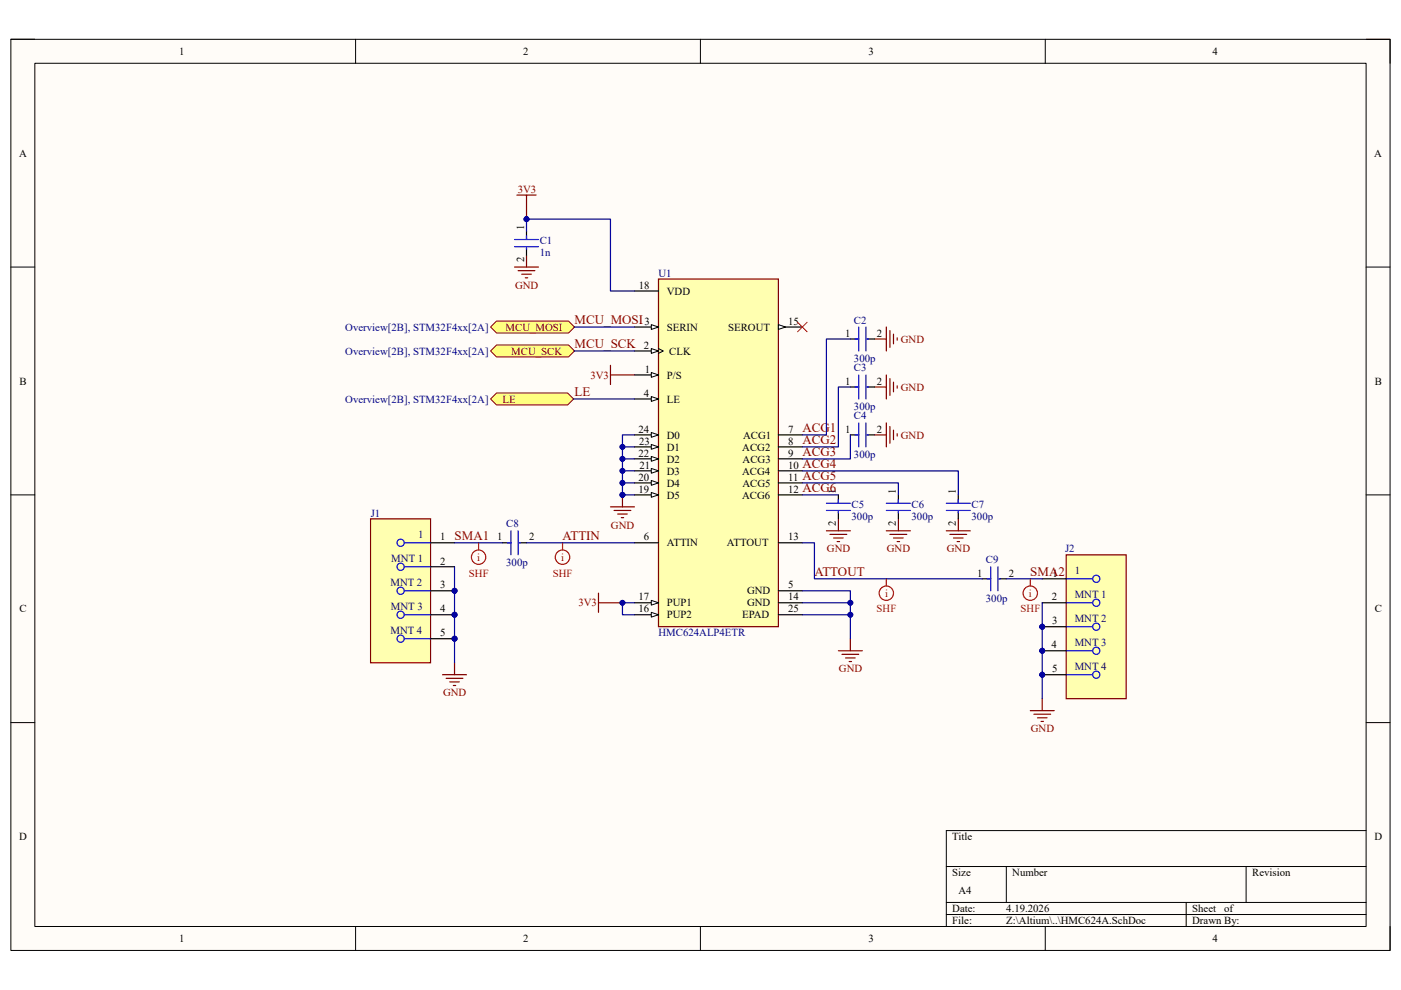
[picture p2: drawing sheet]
<svg xmlns="http://www.w3.org/2000/svg" width="297mm" height="210mm" viewBox="0 0 297 210" stroke-linecap="round" stroke-linejoin="round" font-family="sans-serif">
<path d="M2.3 8.3h292.4v193.3h-292.4z" fill="#fffcf8"/>
<path d="M2.3 8.3h292.4v193.3h-292.4z" fill="none" stroke="#000" stroke-width=".21"/>
<path d="M7.4 13.4h282.2v183.1h-282.2z" fill="#fffcf8"/>
<g fill="none" stroke="#000" stroke-width=".21">
<path d="M2.3 8.3h5.1M7.4 13.4h282.2v183.1h-282.2zM75.4 8.3v5.1M148.5 8.3v5.1M221.6 8.3v5.1M289.6 8.3h5.1v5.1M2.3 56.6h5.1M289.6 56.6h5.1M2.3 105h5.1M289.6 105h5.1M2.3 153.3h5.1M289.6 153.3h5.1"/>
<path d="M289.6 176.2h-89v20.3M75.4 196.5v5.1M148.5 196.5v5.1M200.6 183.8h89M200.6 191.4h89M200.6 194h89M213.4 183.8v7.6M221.6 196.5v5.1M251.5 191.4v5.1M264.2 183.8v7.6M294.7 196.5v5.1"/>
</g>
<path d="M139.6 59.2h25.4v73.7h-25.4z" fill="#ffffb0"/>
<path d="M139.6 59.2h25.4v73.7h-25.4z" fill="none" stroke="#800000" stroke-width=".25"/>
<path d="M134.5 61.7h5.1M165 92.2h5.1M165 94.8h5.1M165 97.3h5.1M165 99.9h5.1M165 102.4h5.1M165 105h5.1M134.5 127.8h5.1" fill="none" stroke="#000" stroke-width=".25"/>
<path d="M138.1 127.3l1.5 .5-1.5 .6z" fill="#f8fcff"/>
<path d="M138.1 127.3l1.5 .5-1.5 .6z" fill="none" stroke="#000" stroke-width=".21"/>
<path d="M134.5 130.4h5.1" fill="none" stroke="#000" stroke-width=".25"/>
<path d="M138.1 129.9l1.5 .5-1.5 .5z" fill="#f8fcff"/>
<path d="M138.1 129.9l1.5 .5-1.5 .5z" fill="none" stroke="#000" stroke-width=".21"/>
<path d="M134.5 74.4h5.1M134.5 115.1h5.1M165 115.1h5.1" fill="none" stroke="#000" stroke-width=".25"/>
<path d="M138.1 73.9l1.5 .5-1.5 .6z" fill="#f8fcff"/>
<path d="M138.1 73.9l1.5 .5-1.5 .6zM139.6 73.9l1 .5-1 .6" fill="none" stroke="#000" stroke-width=".21"/>
<path d="M134.5 92.2h5.1" fill="none" stroke="#000" stroke-width=".25"/>
<path d="M138.1 91.7l1.5 .5-1.5 .6z" fill="#f8fcff"/>
<path d="M138.1 91.7l1.5 .5-1.5 .6z" fill="none" stroke="#000" stroke-width=".21"/>
<path d="M134.5 94.8h5.1" fill="none" stroke="#000" stroke-width=".25"/>
<path d="M138.1 94.3l1.5 .5-1.5 .5z" fill="#f8fcff"/>
<path d="M138.1 94.3l1.5 .5-1.5 .5z" fill="none" stroke="#000" stroke-width=".21"/>
<path d="M134.5 97.3h5.1" fill="none" stroke="#000" stroke-width=".25"/>
<path d="M138.1 96.8l1.5 .5-1.5 .5z" fill="#f8fcff"/>
<path d="M138.1 96.8l1.5 .5-1.5 .5z" fill="none" stroke="#000" stroke-width=".21"/>
<path d="M134.5 99.9h5.1" fill="none" stroke="#000" stroke-width=".25"/>
<path d="M138.1 99.4l1.5 .5-1.5 .5z" fill="#f8fcff"/>
<path d="M138.1 99.4l1.5 .5-1.5 .5z" fill="none" stroke="#000" stroke-width=".21"/>
<path d="M134.5 102.4h5.1" fill="none" stroke="#000" stroke-width=".25"/>
<path d="M138.1 101.9l1.5 .5-1.5 .5z" fill="#f8fcff"/>
<path d="M138.1 101.9l1.5 .5-1.5 .5z" fill="none" stroke="#000" stroke-width=".21"/>
<path d="M134.5 105h5.1" fill="none" stroke="#000" stroke-width=".25"/>
<path d="M138.1 104.5l1.5 .5-1.5 .5z" fill="#f8fcff"/>
<path d="M138.1 104.5l1.5 .5-1.5 .5z" fill="none" stroke="#000" stroke-width=".21"/>
<path d="M134.5 84.6h5.1" fill="none" stroke="#000" stroke-width=".25"/>
<path d="M138.1 84.1l1.5 .5-1.5 .5z" fill="#f8fcff"/>
<path d="M138.1 84.1l1.5 .5-1.5 .5z" fill="none" stroke="#000" stroke-width=".21"/>
<path d="M134.5 79.5h5.1" fill="none" stroke="#000" stroke-width=".25"/>
<path d="M138.1 79l1.5 .5-1.5 .5z" fill="#f8fcff"/>
<path d="M138.1 79l1.5 .5-1.5 .5z" fill="none" stroke="#000" stroke-width=".21"/>
<path d="M134.5 69.4h5.1" fill="none" stroke="#000" stroke-width=".25"/>
<path d="M138.1 68.9l1.5 .5-1.5 .5z" fill="#f8fcff"/>
<path d="M138.1 68.9l1.5 .5-1.5 .5z" fill="none" stroke="#000" stroke-width=".21"/>
<path d="M165 69.4h5.1" fill="none" stroke="#000" stroke-width=".25"/>
<path d="M165 68.9l1.6 .5-1.6 .5z" fill="#f8fcff"/>
<path d="M165 68.9l1.6 .5-1.6 .5z" fill="none" stroke="#000" stroke-width=".21"/>
<path d="M165 130.4h5.1M165 125.3h5.1M165 127.8h5.1" fill="none" stroke="#000" stroke-width=".25"/>
<g fill="none" stroke="#800000" stroke-width=".25">
<path d="M109.1 56.6h5.1M109.6 41.4h4.1M109.9 57.4h3.5M110.6 58.2h2M111.4 58.9h.5M111.6 41.4v5.1M111.6 54.1v2.5M185.4 71.9h2.5M187.9 69.4v5M188.7 70.1v3.6M189.4 70.9v2M190.2 71.6v.6"/>
<path d="M175.2 112.6h5.1M176 113.3h3.5M176.7 114.1h2.1M177.5 114.9h.5M177.8 110v2.6M187.9 112.6h5.1M188.7 113.3h3.6M189.4 114.1h2.1M190.2 114.9h.5M190.5 110v2.6M200.6 112.6h5.1M201.4 113.3h3.6"/>
<path d="M202.2 114.1h2M202.9 114.9h.5M203.2 110v2.6"/>
</g>
<circle cx="111.6" cy="46.5" r=".51" fill="#000080"/>
<circle cx="111.6" cy="46.5" r=".51" fill="none" stroke="#000080" stroke-width=".21"/>
<g fill="none" stroke="#000" stroke-width=".25">
<path d="M111.6 49v1.8M111.6 52.6v1.5M180.3 71.9h1.8M183.9 71.9h1.5M106.5 115.1h1.8M110.1 115.1h1.5M177.8 105v1.7M177.8 108.5v1.5M190.5 105v1.7M190.5 108.5v1.5M203.2 105v1.7M203.2 108.5v1.5"/>
<path d="M208.3 122.8h1.8M211.8 122.8h1.6"/>
</g>
<g fill="none" stroke="#00f" stroke-width=".25">
<path d="M109.1 50.8h5.1M109.1 52.3h5.1M111.6 50v.8M111.6 52.6v.2M181.3 71.9h.8M182.1 69.4v5M183.6 69.4v5M183.9 71.9h.2M107.6 115.1h.7M108.3 112.6v5.1M109.9 112.6v5.1M110.1 115.1h.3"/>
<path d="M175.2 106.7h5.1M175.2 108.3h5.1M177.8 106v.7M177.8 108.5v.3M187.9 106.7h5.1M187.9 108.3h5.1M190.5 106v.7M190.5 108.5v.3M200.6 106.7h5.1M200.6 108.3h5.1M203.2 106v.7M203.2 108.5v.3"/>
<path d="M209.3 122.8h.8M210.1 120.2v5.1M211.6 120.2v5.1M211.8 122.8h.3"/>
</g>
<circle cx="96.4" cy="125.3" r=".51" fill="#000080"/>
<circle cx="96.4" cy="125.3" r=".51" fill="none" stroke="#000080" stroke-width=".21"/>
<circle cx="96.4" cy="130.4" r=".51" fill="#000080"/>
<circle cx="96.4" cy="130.4" r=".51" fill="none" stroke="#000080" stroke-width=".21"/>
<circle cx="96.4" cy="135.5" r=".51" fill="#000080"/>
<circle cx="96.4" cy="135.5" r=".51" fill="none" stroke="#000080" stroke-width=".21"/>
<path d="M78.6 110h12.7v30.6h-12.7z" fill="#ffffb0"/>
<path d="M78.6 110h12.7v30.6h-12.7z" fill="none" stroke="#800000" stroke-width=".25"/>
<g fill="none" stroke="#00f" stroke-width=".25">
<path d="M85.7 115.1h5.6M85.7 120.2h5.6M85.7 125.3h5.6M85.7 130.4h5.6M85.7 135.5h5.6"/>
<circle cx="84.9" cy="115.1" r=".76"/>
<circle cx="84.9" cy="125.3" r=".76"/>
<circle cx="84.9" cy="130.4" r=".76"/>
<circle cx="84.9" cy="135.5" r=".76"/>
<circle cx="84.9" cy="120.2" r=".76"/>
</g>
<path d="M91.3 115.1h5.1M91.3 120.2h5.1M91.3 125.3h5.1" fill="none" stroke="#000" stroke-width=".25"/>
<circle cx="96.4" cy="125.3" r=".51" fill="#000080"/>
<circle cx="96.4" cy="125.3" r=".51" fill="none" stroke="#000080" stroke-width=".21"/>
<path d="M91.3 130.4h5.1" fill="none" stroke="#000" stroke-width=".25"/>
<circle cx="96.4" cy="130.4" r=".51" fill="#000080"/>
<circle cx="96.4" cy="130.4" r=".51" fill="none" stroke="#000080" stroke-width=".21"/>
<path d="M91.3 135.5h5.1" fill="none" stroke="#000" stroke-width=".25"/>
<circle cx="96.4" cy="135.5" r=".51" fill="#000080"/>
<circle cx="96.4" cy="135.5" r=".51" fill="none" stroke="#000080" stroke-width=".21"/>
<circle cx="221" cy="132.9" r=".51" fill="#000080"/>
<circle cx="221" cy="132.9" r=".51" fill="none" stroke="#000080" stroke-width=".21"/>
<circle cx="221" cy="138" r=".51" fill="#000080"/>
<circle cx="221" cy="138" r=".51" fill="none" stroke="#000080" stroke-width=".21"/>
<circle cx="221" cy="143.1" r=".51" fill="#000080"/>
<circle cx="221" cy="143.1" r=".51" fill="none" stroke="#000080" stroke-width=".21"/>
<path d="M226.1 117.7h12.7v30.5h-12.7z" fill="#ffffb0"/>
<path d="M226.1 117.7h12.7v30.5h-12.7z" fill="none" stroke="#800000" stroke-width=".25"/>
<g fill="none" stroke="#00f" stroke-width=".25">
<path d="M226.1 122.8h5.6M226.1 127.8h5.6M226.1 132.9h5.6M226.1 138h5.6M226.1 143.1h5.6"/>
<circle cx="232.4" cy="132.9" r=".76"/>
<circle cx="232.4" cy="122.8" r=".76"/>
<circle cx="232.4" cy="138" r=".76"/>
<circle cx="232.4" cy="127.8" r=".76"/>
<circle cx="232.4" cy="143.1" r=".76"/>
</g>
<path d="M221 122.8h5.1M221 127.8h5.1M221 132.9h5.1" fill="none" stroke="#000" stroke-width=".25"/>
<circle cx="221" cy="132.9" r=".51" fill="#000080"/>
<circle cx="221" cy="132.9" r=".51" fill="none" stroke="#000080" stroke-width=".21"/>
<path d="M221 138h5.1" fill="none" stroke="#000" stroke-width=".25"/>
<circle cx="221" cy="138" r=".51" fill="#000080"/>
<circle cx="221" cy="138" r=".51" fill="none" stroke="#000080" stroke-width=".21"/>
<path d="M221 143.1h5.1" fill="none" stroke="#000" stroke-width=".25"/>
<circle cx="221" cy="143.1" r=".51" fill="#000080"/>
<circle cx="221" cy="143.1" r=".51" fill="none" stroke="#000080" stroke-width=".21"/>
<path d="M129.4 107.5h5.1M130.2 108.3h3.5M131 109h2M131.7 109.8h.5M132 105v2.5" fill="none" stroke="#800000" stroke-width=".25"/>
<circle cx="132" cy="105" r=".51" fill="#000080"/>
<circle cx="132" cy="105" r=".51" fill="none" stroke="#000080" stroke-width=".21"/>
<path d="M126.9 127.8h5.1M126.9 125.8v4.1M177.8 138h5M178.5 138.8h3.6M179.3 139.6h2M180.3 135.5v2.5M180 140.3h.5" fill="none" stroke="#800000" stroke-width=".25"/>
<path d="M169.1 68.3l2 2.1M171.1 68.3l-2 2.1" fill="none" stroke="#f00" stroke-width=".21"/>
<circle cx="132" cy="127.8" r=".51" fill="#000080"/>
<circle cx="132" cy="127.8" r=".51" fill="none" stroke="#000080" stroke-width=".21"/>
<path d="M93.8 143.1h5.1M94.6 143.9h3.5M95.4 144.6h2M96.1 145.4h.5M96.4 140.6v2.5M218.4 150.7h5.1M219.2 151.5h3.6M220 152.3h2M220.7 153h.5M221 148.2v2.5" fill="none" stroke="#800000" stroke-width=".25"/>
<path d="M104 84.6l1.3-1.2h15.1l1.2 1.2-1.2 1.3h-15.1z" fill-rule="evenodd" fill="#ffff80"/>
<path d="M104 84.6l1.3-1.2h15.1l1.2 1.2-1.2 1.3h-15.1z" fill="none" stroke="#800000" stroke-width=".21"/>
<path d="M104 74.4l1.3-1.2h15.2l1.3 1.2-1.3 1.3h-15.2z" fill-rule="evenodd" fill="#ffff80"/>
<path d="M104 74.4l1.3-1.2h15.2l1.3 1.2-1.3 1.3h-15.2z" fill="none" stroke="#800000" stroke-width=".21"/>
<path d="M129.4 79.5h5.1M129.4 77.5v4.1" fill="none" stroke="#800000" stroke-width=".25"/>
<path d="M104 69.4l1.3-1.3h15.2l1.3 1.3-1.3 1.2h-15.2z" fill-rule="evenodd" fill="#ffff80"/>
<path d="M104 69.4l1.3-1.3h15.2l1.3 1.3-1.3 1.2h-15.2z" fill="none" stroke="#800000" stroke-width=".21"/>
<g fill="none" stroke="#f00" stroke-width=".25">
<path d="M101.5 115.1v1.5M119.3 115.1v1.5M187.9 122.8v1.5M218.4 122.8v1.5"/>
<circle cx="101.5" cy="118.2" r="1.52"/>
<circle cx="119.3" cy="118.2" r="1.53"/>
<circle cx="187.9" cy="125.8" r="1.53"/>
<circle cx="218.4" cy="125.8" r="1.53"/>
</g>
<path d="M187.9 79.5v5.1M185.4 82.1h2.5M185.4 92.2h2.5M187.9 89.7v5.1M188.7 80.3v3.6M188.7 90.5v3.5M189.4 81.1v2M189.4 91.2v2.1M190.2 81.8v.5M190.2 92v.5" fill="none" stroke="#800000" stroke-width=".25"/>
<path d="M180.3 82.1h1.8M180.3 92.2h1.8M183.9 82.1h1.5M183.9 92.2h1.5" fill="none" stroke="#000" stroke-width=".25"/>
<path d="M182.1 79.5v5.1M183.6 79.5v5.1M181.3 82.1h.8M181.3 92.2h.8M182.1 89.7v5.1M183.6 89.7v5.1M183.9 82.1h.2M183.9 92.2h.2" fill="none" stroke="#00f" stroke-width=".25"/>
<path d="M121.8 69.4h12.7M121.8 74.4h12.7M121.6 84.6h12.9M134.5 92.2h-2.5v12.8M170.1 99.9h33.1v5.1M111.6 115.1h22.9M170.1 115.1h2.6v7.7h35.6M170.1 102.4h20.4v2.6M170.1 105h7.7" fill="none" stroke="#000080" stroke-width=".25"/>
<circle cx="132" cy="94.8" r=".51" fill="#000080"/>
<circle cx="132" cy="94.8" r=".51" fill="none" stroke="#000080" stroke-width=".21"/>
<circle cx="132" cy="97.3" r=".51" fill="#000080"/>
<circle cx="132" cy="97.3" r=".51" fill="none" stroke="#000080" stroke-width=".21"/>
<circle cx="132" cy="99.9" r=".51" fill="#000080"/>
<circle cx="132" cy="99.9" r=".51" fill="none" stroke="#000080" stroke-width=".21"/>
<circle cx="132" cy="102.4" r=".51" fill="#000080"/>
<circle cx="132" cy="102.4" r=".51" fill="none" stroke="#000080" stroke-width=".21"/>
<circle cx="132" cy="105" r=".51" fill="#000080"/>
<circle cx="132" cy="105" r=".51" fill="none" stroke="#000080" stroke-width=".21"/>
<path d="M132 105h2.5" fill="none" stroke="#000080" stroke-width=".25"/>
<circle cx="132" cy="105" r=".51" fill="#000080"/>
<circle cx="132" cy="105" r=".51" fill="none" stroke="#000080" stroke-width=".21"/>
<path d="M132 102.4h2.5" fill="none" stroke="#000080" stroke-width=".25"/>
<circle cx="132" cy="102.4" r=".51" fill="#000080"/>
<circle cx="132" cy="102.4" r=".51" fill="none" stroke="#000080" stroke-width=".21"/>
<path d="M132 99.9h2.5" fill="none" stroke="#000080" stroke-width=".25"/>
<circle cx="132" cy="99.9" r=".51" fill="#000080"/>
<circle cx="132" cy="99.9" r=".51" fill="none" stroke="#000080" stroke-width=".21"/>
<path d="M132 97.3h2.5" fill="none" stroke="#000080" stroke-width=".25"/>
<circle cx="132" cy="97.3" r=".51" fill="#000080"/>
<circle cx="132" cy="97.3" r=".51" fill="none" stroke="#000080" stroke-width=".21"/>
<path d="M132 94.8h2.5" fill="none" stroke="#000080" stroke-width=".25"/>
<circle cx="132" cy="94.8" r=".51" fill="#000080"/>
<circle cx="132" cy="94.8" r=".51" fill="none" stroke="#000080" stroke-width=".21"/>
<path d="M134.5 127.8h-2.5v2.6h2.5" fill="none" stroke="#000080" stroke-width=".25"/>
<circle cx="132" cy="127.8" r=".51" fill="#000080"/>
<circle cx="132" cy="127.8" r=".51" fill="none" stroke="#000080" stroke-width=".21"/>
<path d="M96.4 115.1h10.1M96.4 120.2v20.4M213.4 122.8h7.6" fill="none" stroke="#000080" stroke-width=".25"/>
<circle cx="96.4" cy="125.3" r=".51" fill="#000080"/>
<circle cx="96.4" cy="125.3" r=".51" fill="none" stroke="#000080" stroke-width=".21"/>
<circle cx="96.4" cy="130.4" r=".51" fill="#000080"/>
<circle cx="96.4" cy="130.4" r=".51" fill="none" stroke="#000080" stroke-width=".21"/>
<circle cx="96.4" cy="135.5" r=".51" fill="#000080"/>
<circle cx="96.4" cy="135.5" r=".51" fill="none" stroke="#000080" stroke-width=".21"/>
<path d="M221 127.8v20.4" fill="none" stroke="#000080" stroke-width=".25"/>
<circle cx="221" cy="132.9" r=".51" fill="#000080"/>
<circle cx="221" cy="132.9" r=".51" fill="none" stroke="#000080" stroke-width=".21"/>
<circle cx="221" cy="138" r=".51" fill="#000080"/>
<circle cx="221" cy="138" r=".51" fill="none" stroke="#000080" stroke-width=".21"/>
<circle cx="221" cy="143.1" r=".51" fill="#000080"/>
<circle cx="221" cy="143.1" r=".51" fill="none" stroke="#000080" stroke-width=".21"/>
<path d="M170.1 127.8h10.2v7.7" fill="none" stroke="#000080" stroke-width=".25"/>
<circle cx="180.3" cy="130.4" r=".51" fill="#000080"/>
<circle cx="180.3" cy="130.4" r=".51" fill="none" stroke="#000080" stroke-width=".21"/>
<circle cx="180.3" cy="127.8" r=".51" fill="#000080"/>
<circle cx="180.3" cy="127.8" r=".51" fill="none" stroke="#000080" stroke-width=".21"/>
<path d="M170.1 125.3h10.2v2.5" fill="none" stroke="#000080" stroke-width=".25"/>
<circle cx="180.3" cy="127.8" r=".51" fill="#000080"/>
<circle cx="180.3" cy="127.8" r=".51" fill="none" stroke="#000080" stroke-width=".21"/>
<path d="M170.1 130.4h10.2" fill="none" stroke="#000080" stroke-width=".25"/>
<circle cx="180.3" cy="130.4" r=".51" fill="#000080"/>
<circle cx="180.3" cy="130.4" r=".51" fill="none" stroke="#000080" stroke-width=".21"/>
<path d="M111.6 46.5v2.5" fill="none" stroke="#000080" stroke-width=".25"/>
<circle cx="111.6" cy="46.5" r=".51" fill="#000080"/>
<circle cx="111.6" cy="46.5" r=".51" fill="none" stroke="#000080" stroke-width=".21"/>
<path d="M111.6 46.5h17.8v15.2h5.1" fill="none" stroke="#000080" stroke-width=".25"/>
<circle cx="111.6" cy="46.5" r=".51" fill="#000080"/>
<circle cx="111.6" cy="46.5" r=".51" fill="none" stroke="#000080" stroke-width=".21"/>
<path d="M180.3 71.9h-5.1v20.3h-5.1M180.3 92.2v5.1h-10.2M180.3 82.1h-2.5v12.7h-7.7" fill="none" stroke="#000080" stroke-width=".25"/>
<g font-size="2.8" fill="#800000">
<text x="121.8" y="68.8">MCU_MOSI</text>
<text x="121.8" y="73.9">MCU_SCK</text>
<text x="121.8" y="84">LE</text>
<text x="170.1" y="91.7">ACG1</text>
<text x="170.1" y="94.2">ACG2</text>
<text x="170.1" y="96.8">ACG3</text>
<text x="170.1" y="99.3">ACG4</text>
<text x="170.1" y="101.8">ACG5</text>
<text x="170.1" y="104.4">ACG6</text>
<text x="96.4" y="114.6">SMA1</text>
<text x="119.3" y="114.6">ATTIN</text>
<text x="172.7" y="122.2">ATTOUT</text>
<text x="218.4" y="122.2">SMA2</text>
</g>
<g font-size="2.3">
<text x="38" y="11.7">1</text>
<text x="110.9" y="11.7">2</text>
<text x="184.1" y="11.7">3</text>
<text x="257.1" y="11.7">4</text>
<text x="4" y="33.3">A</text>
<text x="291.4" y="33.3">A</text>
<text x="111.1" y="48.8" transform="rotate(-90 111.1 48.8)">1</text>
<text x="111.1" y="55.7" transform="rotate(-90 111.1 55.7)">2</text>
<text x="135.4" y="61.3">18</text>
<text x="141.4" y="62.5">VDD</text>
<text x="136.6" y="68.9">3</text>
<text x="141.4" y="70.1">SERIN</text>
<text x="154.4" y="70.1">SEROUT</text>
<text x="167.1" y="68.9">15</text>
<text x="179.2" y="71.4">1</text>
<text x="185.9" y="71.4">2</text>
<text x="136.5" y="74">2</text>
<text x="141.9" y="75.2">CLK</text>
<text x="4.1" y="81.6">B</text>
<text x="136.7" y="79">1</text>
<text x="141.4" y="80.3">P/S</text>
<text x="179.2" y="81.6">1</text>
<text x="185.9" y="81.6">2</text>
<text x="291.5" y="81.6">B</text>
<text x="136.5" y="84.1">4</text>
<text x="141.4" y="85.4">LE</text>
<text x="135.4" y="91.8">24</text>
<text x="135.5" y="94.3">23</text>
<text x="141.4" y="93">D0</text>
<text x="141.4" y="95.6">D1</text>
<text x="157.4" y="95.6">ACG2</text>
<text x="157.5" y="93">ACG1</text>
<text x="167.1" y="91.8">7</text>
<text x="167.1" y="94.3">8</text>
<text x="179.2" y="91.8">1</text>
<text x="185.9" y="91.8">2</text>
<text x="135.4" y="101.9">20</text>
<text x="135.4" y="96.8">22</text>
<text x="135.6" y="99.4">21</text>
<text x="141.4" y="98.1">D2</text>
<text x="141.4" y="100.7">D3</text>
<text x="157.3" y="100.7">ACG4</text>
<text x="157.5" y="98.1">ACG3</text>
<text x="167.1" y="96.8">9</text>
<text x="167.1" y="99.4">10</text>
<text x="167.1" y="101.9">11</text>
<text x="135.4" y="104.5">19</text>
<text x="141.4" y="103.2">D4</text>
<text x="141.4" y="105.7">D5</text>
<text x="157.3" y="105.7">ACG6</text>
<text x="157.4" y="103.2">ACG5</text>
<text x="167.1" y="104.5">12</text>
<text x="177.2" y="104.7" transform="rotate(-90 177.2 104.7)">1</text>
<text x="190" y="104.7" transform="rotate(-90 190 104.7)">1</text>
<text x="202.7" y="104.7" transform="rotate(-90 202.7 104.7)">1</text>
<text x="177.2" y="111.6" transform="rotate(-90 177.2 111.6)">2</text>
<text x="190" y="111.6" transform="rotate(-90 190 111.6)">2</text>
<text x="202.7" y="111.6" transform="rotate(-90 202.7 111.6)">2</text>
<text x="93.3" y="114.6">1</text>
<text x="93.3" y="119.7">2</text>
<text x="105.4" y="114.6">1</text>
<text x="112.2" y="114.6">2</text>
<text x="136.5" y="114.6">6</text>
<text x="141.4" y="115.9">ATTIN</text>
<text x="154.1" y="115.9">ATTOUT</text>
<text x="167.1" y="114.6">13</text>
<text x="93.3" y="124.8">3</text>
<text x="167.1" y="124.8">5</text>
<text x="207.2" y="122.3">1</text>
<text x="213.9" y="122.3">2</text>
<text x="223.2" y="122.3">1</text>
<text x="4.1" y="129.9">C</text>
<text x="93.3" y="129.9">4</text>
<text x="135.4" y="127.4">17</text>
<text x="135.4" y="129.9">16</text>
<text x="141.4" y="128.6">PUP1</text>
<text x="141.4" y="131.2">PUP2</text>
<text x="157.3" y="131.2">EPAD</text>
<text x="158.4" y="126.1">GND</text>
<text x="158.4" y="128.6">GND</text>
<text x="167.1" y="129.9">25</text>
<text x="167.1" y="127.4">14</text>
<text x="223" y="127.4">2</text>
<text x="291.5" y="129.9">C</text>
<text x="93.3" y="135">5</text>
<text x="223" y="137.5">4</text>
<text x="223.1" y="132.4">3</text>
<text x="223.1" y="142.6">5</text>
<text x="4.1" y="178.2">D</text>
<text x="201.9" y="178.2">Title</text>
<text x="291.4" y="178.2">D</text>
<text x="201.9" y="185.8">Size</text>
<text x="214.6" y="185.8">Number</text>
<text x="265.5" y="185.8">Revision</text>
<text x="203.2" y="189.7">A4</text>
<text x="201.9" y="193.5">Date:</text>
<text x="201.9" y="196">File:</text>
<text x="213.4" y="193.5">4.19.2026</text>
<text x="213.4" y="196">Z:\Altium\..\HMC624A.SchDoc</text>
<text x="252.8" y="193.5">Sheet</text>
<text x="252.8" y="196">Drawn By:</text>
<text x="259.6" y="193.5">of</text>
<text x="38" y="199.8">1</text>
<text x="110.9" y="199.8">2</text>
<text x="184.1" y="199.8">3</text>
<text x="257.1" y="199.8">4</text>
</g>
<g font-size="2.3" fill="#800000">
<text x="109.8" y="40.9">3V3</text>
<text x="109.2" y="61.3">GND</text>
<text x="107.2" y="70.1">MCU_MOSI</text>
<text x="108.4" y="75.2">MCU_SCK</text>
<text x="191" y="72.7">GND</text>
<text x="125.2" y="80.3">3V3</text>
<text x="191" y="82.9">GND</text>
<text x="106.5" y="85.4">LE</text>
<text x="191" y="93">GND</text>
<text x="129.5" y="112.1">GND</text>
<text x="175.3" y="117.2">GND</text>
<text x="188" y="117.2">GND</text>
<text x="200.7" y="117.2">GND</text>
<text x="122.6" y="128.6">3V3</text>
<text x="177.9" y="142.6">GND</text>
<text x="93.9" y="147.7">GND</text>
<text x="218.5" y="155.3">GND</text>
</g>
<g font-size="2.3" fill="#000080">
<text x="114.4" y="51.8">C1</text>
<text x="114.4" y="54.4">1n</text>
<text x="139.6" y="58.7">U1</text>
<text x="73.2" y="70.1">Overview[2B], STM32F4xx[2A]</text>
<text x="181.1" y="68.6">C2</text>
<text x="73.2" y="75.2">Overview[2B], STM32F4xx[2A]</text>
<text x="181.1" y="76.8">300p</text>
<text x="181.1" y="78.8">C3</text>
<text x="73.2" y="85.4">Overview[2B], STM32F4xx[2A]</text>
<text x="181.1" y="86.9">300p</text>
<text x="181.1" y="89">C4</text>
<text x="181.1" y="97.1">300p</text>
<text x="180.5" y="107.8">C5</text>
<text x="193.3" y="107.8">C6</text>
<text x="206" y="107.8">C7</text>
<text x="78.6" y="109.6">J1</text>
<text x="107.3" y="111.8">C8</text>
<text x="180.5" y="110.3">300p</text>
<text x="193.3" y="110.3">300p</text>
<text x="206" y="110.3">300p</text>
<text x="83" y="119.2">MNT 1</text>
<text x="88.7" y="114.1">1</text>
<text x="107.3" y="120">300p</text>
<text x="209" y="119.5">C9</text>
<text x="225.8" y="117.2">J2</text>
<text x="82.8" y="124.3">MNT 2</text>
<text x="227.9" y="121.8">1</text>
<text x="82.9" y="129.4">MNT 3</text>
<text x="209" y="127.6">300p</text>
<text x="227.9" y="126.9">MNT 1</text>
<text x="227.9" y="131.9">MNT 2</text>
<text x="82.8" y="134.5">MNT 4</text>
<text x="139.6" y="135">HMC624ALP4ETR</text>
<text x="227.9" y="137">MNT 3</text>
<text x="227.9" y="142.1">MNT 4</text>
</g>
<g font-size="2.3" fill="#f00">
<text x="101.2" y="119">i</text>
<text x="119" y="119">i</text>
<text x="99.4" y="122.3">SHF</text>
<text x="117.2" y="122.3">SHF</text>
<text x="185.9" y="129.9">SHF</text>
<text x="187.6" y="126.6">i</text>
<text x="216.4" y="129.9">SHF</text>
<text x="218.2" y="126.6">i</text>
</g>
</svg>
